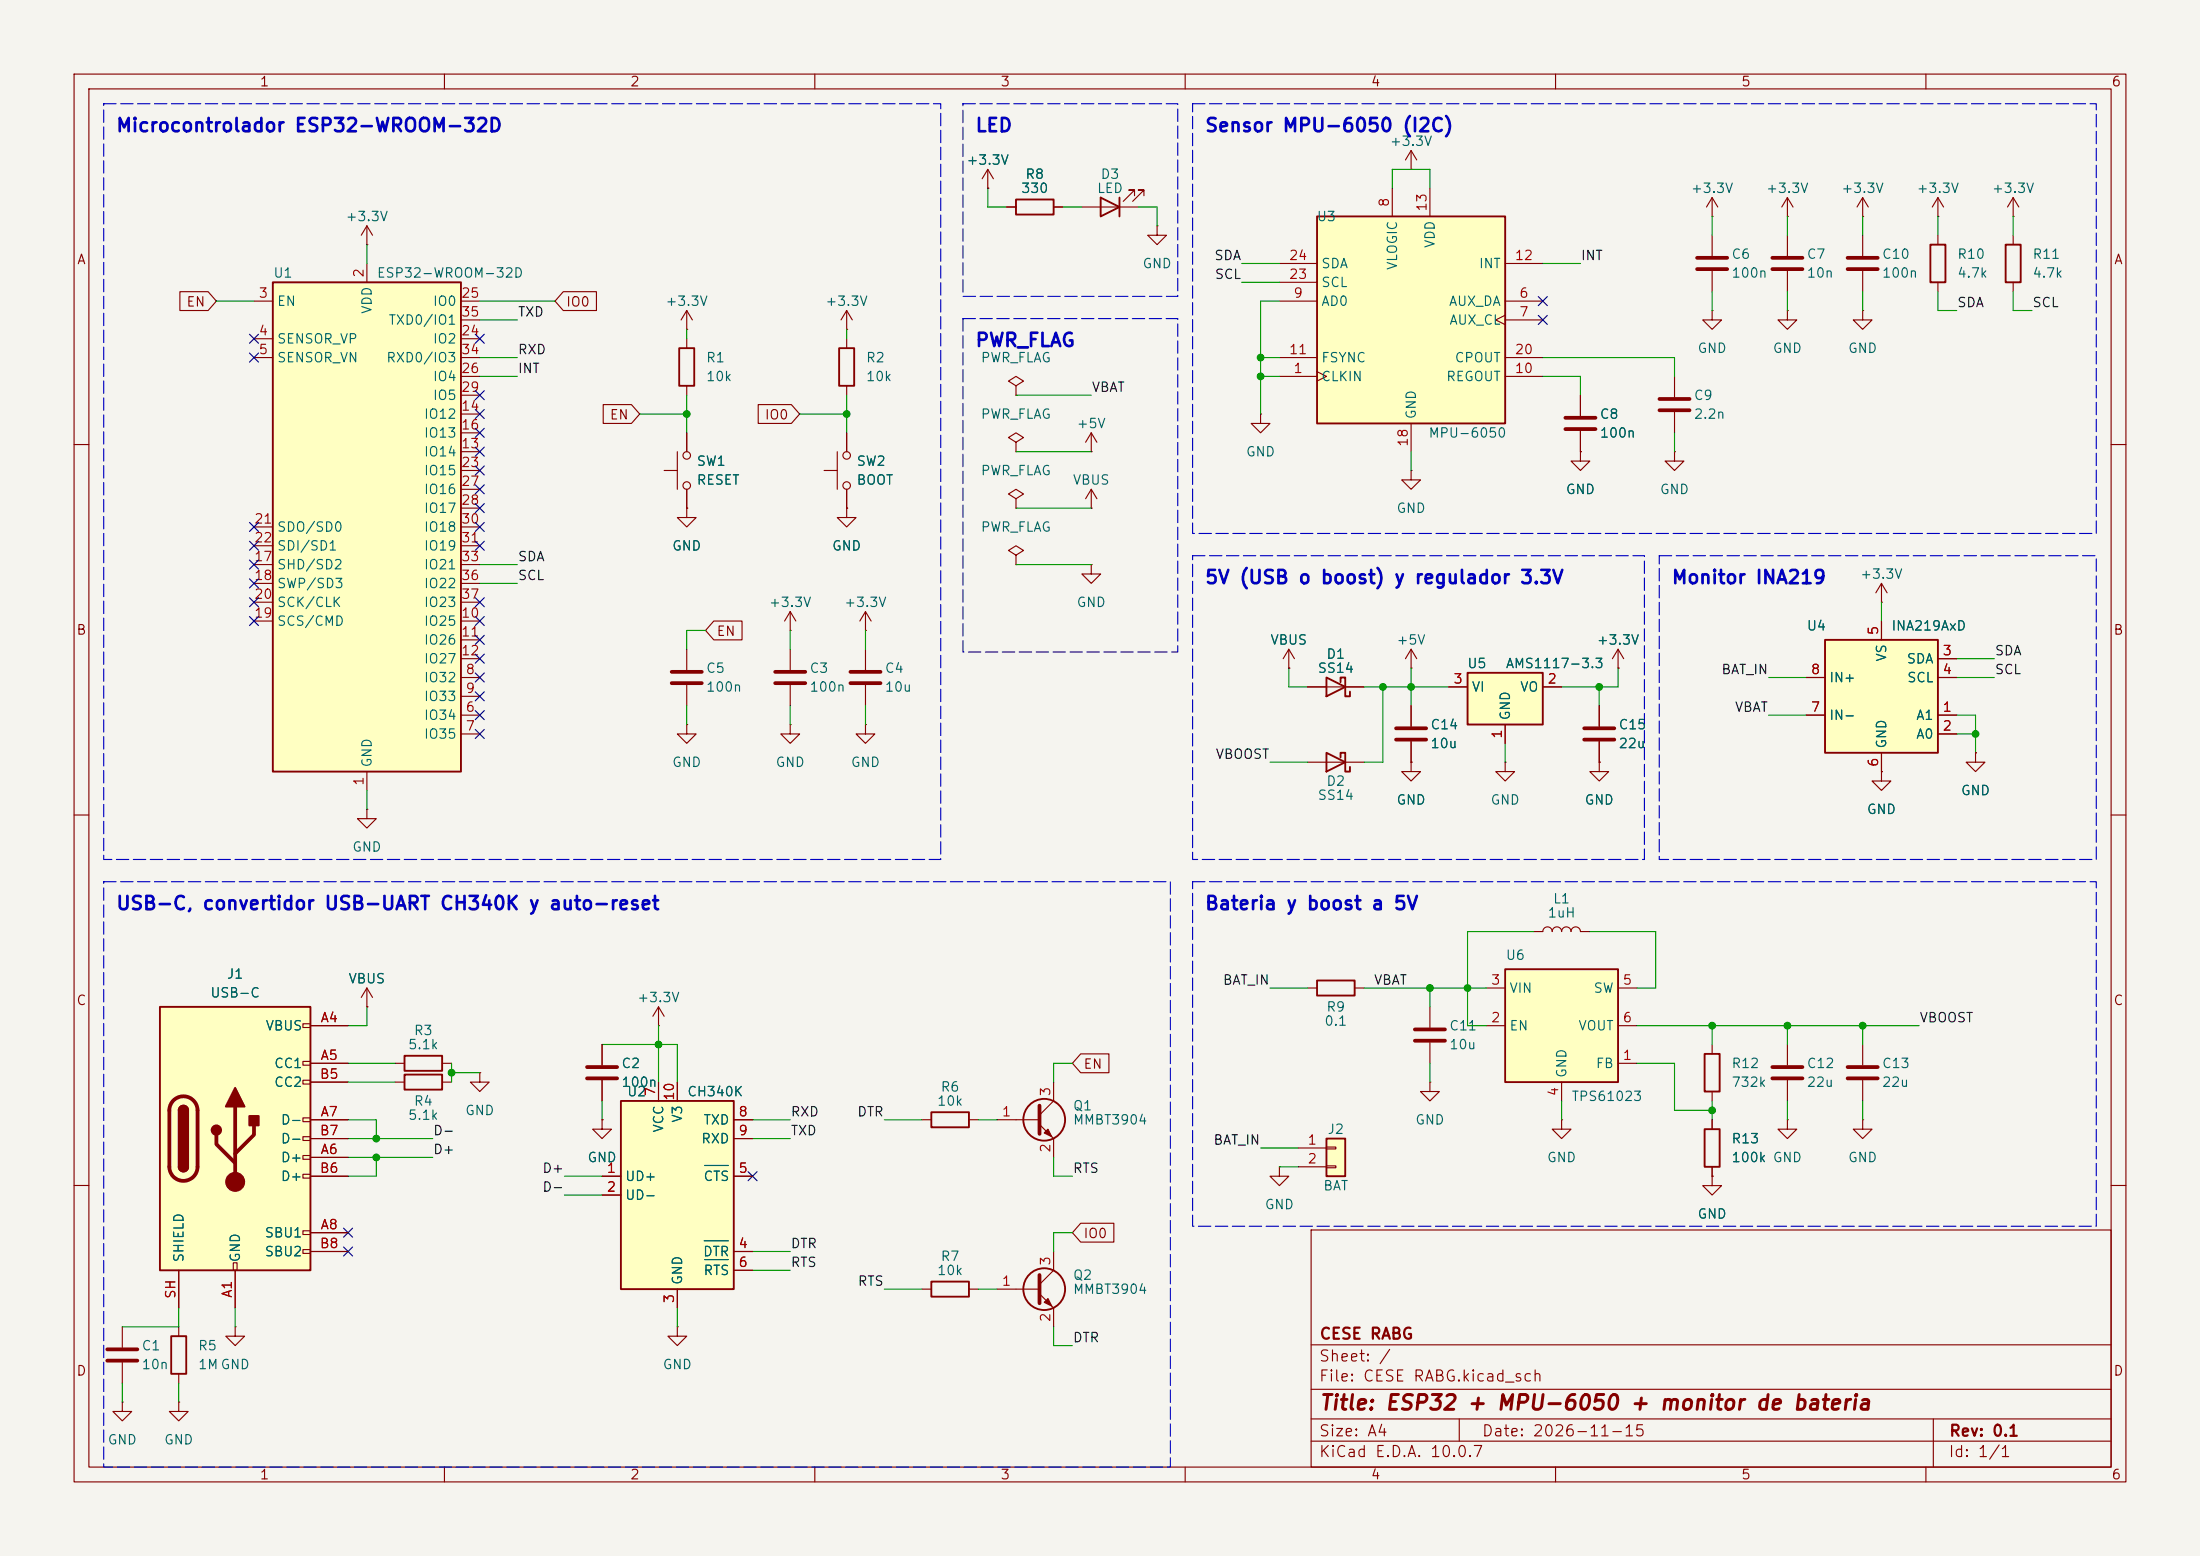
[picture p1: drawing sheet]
<svg xmlns="http://www.w3.org/2000/svg" width="297mm" height="210mm" viewBox="0 0 297 210" stroke-linecap="round" stroke-linejoin="round" font-family="sans-serif">
<path d="M0 0h297v210h-297z" fill="#f5f4ef" stroke="#f5f4ef" stroke-width=".14"/>
<g fill="none" stroke="#840000" stroke-width=".15">
<path d="M10 10h277v190h-277zM12 12h273v186h-273zM60 10v2M110 10v2M160 10v2M210 10v2M260 10v2M10 60h2M285 60h2M215.9 95.3v2.7M10 110h2M215.9 100.1v2.8"/>
<path d="M285 110h2M176.5 133.4h1.3M182.9 133.4h1.2M10 160h2M177 166h108v32h-108zM285 160h2M60 198v2M110 198v2M160 198v2M177 194.5h108M177 191.5h108M177 187.5h108"/>
<path d="M177 181.5h108M197 191.5v3M210 198v2M260 198v2M261 191.5v6.5"/>
</g>
<path d="M213.9 98.3h4M213.9 99.8h4" fill="none" stroke="#840000" stroke-width=".51"/>
<path d="M177.8 132.3h5.1v2.1h-5.1z" fill="none" stroke="#840000" stroke-width=".25"/>
<path d="M203.2 130.8h15.2v15.3h-15.2z" fill="#ffffc2"/>
<path d="M203.2 130.8h15.2v15.3h-15.2zM125.7 150.1h5.1v2h-5.1zM230.1 152.4h2.1v5.1h-2.1zM125.7 173h5.1v2h-5.1z" fill="none" stroke="#840000" stroke-width=".25"/>
<g fill="none" stroke="#840000" stroke-width=".15">
<path d="M190.5 95.3v2.7M190.5 100.1v2.8M203.2 102.9v1.2h1.3l-1.3 1.3-1.3-1.3h1.3M203.2 102.9h.1M200.7 138.4h2.5M200.7 133.4h2.5M218.4 138.4h2.6M218.4 133.4h2.6M81.3 151.1v1.3h1.2l-1.2 1.3-1.3-1.3h1.3M81.3 151.1h.1M124.5 151.1h1.2M130.8 151.1h1.3"/>
<path d="M210.8 146.1v2.5M218.4 143.5h2.6M231.1 158.8v1.2h1.3l-1.3 1.3-1.2-1.3h1.2M231.1 158.8h.1M231.1 151.1v1.3M231.1 157.5v1.3M241.3 151.1v1.3h1.3l-1.3 1.3-1.3-1.3h1.3M241.3 151.1h.1M251.5 151.1v1.3h1.2l-1.2 1.3-1.3-1.3h1.3M251.5 151.1h.1M124.5 174h1.2M130.8 174h1.3"/>
</g>
<path d="M188.5 98.3h4M188.5 99.8h4" fill="none" stroke="#840000" stroke-width=".51"/>
<path d="M83.8 148.6h15.3v25.4h-15.3z" fill="#ffffc2"/>
<g fill="none" stroke="#840000" stroke-width=".25">
<path d="M83.8 148.6h15.3v25.4h-15.3z"/>
<circle cx="141" cy="151.1" r="2.82"/>
<circle cx="141" cy="174" r="2.82"/>
</g>
<g fill="none" stroke="#840000" stroke-width=".15">
<path d="M114.3 68.6v1.3h1.3l-1.3 1.2-1.3-1.2h1.3M114.3 68.6h.1M190.5 102.9v1.2h1.3l-1.3 1.3-1.3-1.3h1.3M190.5 102.9h.1M88.9 138.4h.1M88.9 135.9v2.5M88.9 135.9l-.8 1.3M88.9 135.9l.8 1.3M64.8 144.8v1.3h1.2l-1.2 1.2-1.3-1.2h1.3M64.8 144.8h.1M81.3 158.8h2.5M81.3 141v2.8"/>
<path d="M81.3 145.8v2.8M88.9 146.1v2.5M91.4 146.1v2.5M99.1 158.8h2.5M99.1 151.1h2.5M99.1 153.7h2.5M134.6 151.1h5.7M140.3 151.8l1.9 1.9v2.5M142.2 146.1v2.5l-1.9 1.9M16.5 179.1v2.8M81.3 161.3h2.5M91.4 179.1v1.2h1.3l-1.3 1.3-1.2-1.3h1.2"/>
<path d="M91.4 179.1h.1M91.4 174v2.5M99.1 168.9h2.5M99.1 171.5h2.5M134.6 174h5.7M140.3 174.6l1.9 1.9v2.6M142.2 168.9v2.6l-1.9 1.9M16.5 183.9v2.8"/>
</g>
<path d="M95.1 157.3h3.2M95.1 167.5h3.2M95.1 170h3.2" fill="none" stroke="#006464" stroke-width=".15"/>
<path d="M79.2 144h4.1M79.2 145.5h4.1M140.3 149.2v3.8M140.3 172.1v3.8M14.5 182.1h4M14.5 183.6h4" fill="none" stroke="#840000" stroke-width=".51"/>
<g fill="#840000" stroke="#840000" stroke-width=".15">
<path d="M141 175.8l.5-.5 .5 1z"/>
<path d="M141 152.9l.5-.5 .5 1z"/>
</g>
<path d="M21.6 135.9h20.3v35.6h-20.3z" fill="#ffffc2"/>
<g fill="none" stroke="#840000" stroke-width=".15">
<path d="M190.5 22.9h.1M190.5 20.3l-.8 1.3M190.5 20.3l.8 1.3M190.5 20.3v2.6M241.3 31.8v2.7M241.3 36.6v2.8M271.8 31.8v1.2M271.8 38.1v1.3M137.2 52.1l1-.7-1-.6-1.1 .6 1.1 .7v1.2M137.2 53.3h.1M213.4 53.3v2.8M213.4 58.2v2.8"/>
<path d="M226.1 50.8v2.8M226.1 55.6v2.8M137.2 74.9l1-.6-1-.6-1.1 .6 1.1 .6v1.3M137.2 76.2h.1M190.5 63.5v1.3h1.3l-1.3 1.2-1.3-1.2h1.3M190.5 63.5h.1M213.4 61v1.2h1.2l-1.2 1.3-1.3-1.3h1.3M213.4 61h.1M226.1 61v1.2h1.2l-1.2 1.3-1.3-1.3h1.3M226.1 61h.1M176.5 102.9h7.6M40.9 138.2h1v.5h-1z"/>
<path d="M41.9 138.4h5.1M49.5 135.9h.1M49.5 133.4l-.7 1.2M49.5 133.4l.8 1.2M49.5 133.4v2.5M207 125.7h1.3a.64 .64 0 0 1 .6-.6 .64 .64 0 0 1 .6 .6 .64 .64 0 0 1 .7-.6 .64 .64 0 0 1 .6 .6 .64 .64 0 0 1 .7-.6 .64 .64 0 0 1 .6 .6 .64 .64 0 0 1 .6-.6 .64 .64 0 0 1 .7 .6h1.2M40.9 143.3h1v.5h-1zM40.9 145.8h1v.5h-1zM40.9 150.9h1v.5h-1zM40.9 153.4h1v.5h-1zM40.9 156h1v.5h-1zM40.9 158.5h1v.5h-1z"/>
<path d="M41.9 143.5h5.1M41.9 156.2h5.1M41.9 151.1h5.1M41.9 146.1h5.1M41.9 158.8h5.1M41.9 153.7h5.1M53.3 143.5h1.3M59.7 143.5h1.3M210.8 151.1v1.3h1.3l-1.3 1.3-1.3-1.3h1.3M210.8 151.1h.1M24.1 171.5v5M31.5 170.4h.5v1.1h-.5z"/>
<path d="M31.7 171.5v5M40.9 166.1h1v.5h-1zM40.9 168.7h1v.5h-1zM41.9 166.4h5.1M41.9 168.9h5.1M16.5 189.2v1.3h1.3l-1.3 1.3-1.3-1.3h1.3M16.5 189.2h.1M24.1 189.2v1.3h1.3l-1.3 1.3-1.2-1.3h1.2M24.1 189.2h.1"/>
</g>
<path d="M270.8 33h2v5.1h-2zM179.1 101.6l2.5 1.3-2.5 1.2zM181 102.2v-.6h.6v2.5h.6v-.6M21.6 135.9h20.3v35.6h-20.3zM24.1 149.9a.64 .64 0 0 1 .7-.7 .64 .64 0 0 1 .6 .7M24.1 157.5a.64 .64 0 0 0 .7 .6 .64 .64 0 0 0 .6-.6M54.6 142.5h5.1v2h-5.1z" fill="none" stroke="#840000" stroke-width=".25"/>
<path d="M239.3 34.8h4M239.3 36.3h4M211.3 56.4h4.1M211.3 57.9h4.1M224 53.8h4.1M224 55.4h4.1M23.4 148.5a1.9 1.9 0 0 1 2.1-.4 1.9 1.9 0 0 1 1.2 1.8v7.6a1.91 1.91 0 0 1-1.9 1.9 1.91 1.91 0 0 1-1.9-1.9v-7.6a1.9 1.9 0 0 1 .5-1.4zM29.2 153.2v1.2l2.5 2.6M31.7 149.4v10.1M34.3 151.9v1.3l-2.6 2.5" fill="none" stroke="#840000" stroke-width=".51"/>
<g fill="#840000" stroke="#840000" stroke-width=".25">
<path d="M24.1 149.9h1.3v7.6h-1.3z"/>
<path d="M24.3 149.4a.64 .64 0 0 1 .7-.1 .64 .64 0 0 1 .4 .6h-1.3z"/>
<path d="M24.1 157.5h1.3a.64 .64 0 0 1-.6 .6 .64 .64 0 0 1-.7-.6z"/>
<path d="M31.7 146.8l1.3 2.6h-2.5z"/>
<path d="M33.7 150.6h1.2v1.3h-1.2z"/>
<circle cx="29.2" cy="152.5" r=".63"/>
</g>
<circle cx="31.7" cy="159.5" r="1.27" fill="#840000" stroke="#840000" stroke-width=".15"/>
<path d="M179.1 153.7h2.5v5.1h-2.5z" fill="#ffffc2"/>
<path d="M137.2 26.9h5v2.1h-5zM113.3 47h2v5.1h-2zM179.1 153.7h2.5v5.1h-2.5z" fill="none" stroke="#840000" stroke-width=".25"/>
<g fill="none" stroke="#840000" stroke-width=".15">
<path d="M135.9 27.9h1.3M142.2 27.9h1.3M156.2 30.5v1.3h1.3l-1.3 1.2-1.3-1.2h1.3M156.2 30.5h.1M231.1 29.2h.1M231.1 26.7l-.7 1.2M231.1 26.7l.8 1.2M231.1 26.7v2.5M231.1 31.8v2.7M231.1 36.6v2.8M241.3 29.2h.1M241.3 26.7l-.8 1.2"/>
<path d="M241.3 26.7l.8 1.2M241.3 26.7v2.5M92.7 58.4v2.6M114.3 45.7v1.3M114.3 52.1v1.2M170.2 55.9v1.3h1.2l-1.2 1.2-1.3-1.2h1.3M170.2 55.9h.1M89.7 63.5h1.7M91.4 61v5M92.7 66v2.6M137.2 67.3l1-.6-1-.7-1.1 .7 1.1 .6v1.3M137.2 68.6h.1"/>
<path d="M175.3 154.9h3.8M175.3 157.5h3.8M179.1 154.8h1.2v.3h-1.2zM179.1 157.4h1.2v.2h-1.2z"/>
<circle cx="92.7" cy="65.5" r=".51"/>
<circle cx="92.7" cy="61.5" r=".51"/>
</g>
<path d="M229.1 34.8h4.1M229.1 36.3h4.1" fill="none" stroke="#840000" stroke-width=".51"/>
<path d="M177.8 29.2h25.4v28h-25.4z" fill="#ffffc2"/>
<path d="M177.8 29.2h25.4v28h-25.4zM260.6 33h2v5.1h-2zM230.1 142.2h2.1v5.1h-2.1z" fill="none" stroke="#840000" stroke-width=".25"/>
<g fill="none" stroke="#840000" stroke-width=".15">
<path d="M133.3 25.4h.1M133.3 22.9l-.7 1.2M133.3 22.9l.8 1.2M133.3 22.9v2.5M172.7 35.6h5.1M172.7 38.1h5.1M188 25.4v3.8M193 25.4v3.8M203.2 35.6h5.1M251.5 29.2h.1M251.5 26.7v2.5M251.5 31.8v2.7"/>
<path d="M251.5 36.6v2.8M251.5 26.7l-.8 1.2M251.5 26.7l.7 1.2M261.6 29.2h.1M261.6 26.7l-.7 1.2M261.6 26.7l.8 1.2M261.6 26.7v2.5M261.6 31.8v1.2M261.6 38.1v1.3M271.8 29.2h.1M271.8 26.7l-.8 1.2M271.8 26.7l.7 1.2"/>
<path d="M271.8 26.7v2.5M172.7 50.8h5.1M172.7 40.6h5.1M172.7 48.3h5.1M177.8 50.2l1.3 .6-1.3 .6M190.5 57.2v3.8M203.2 42.5l-1.3 .7 1.3 .6M203.2 50.8h5.1M203.2 40.6h5.1M203.2 43.2h5.1M203.2 48.3h5.1M231.1 41.9v1.3h1.3l-1.3 1.3-1.2-1.3h1.2"/>
<path d="M231.1 41.9h.1M251.5 41.9v1.3h1.2l-1.2 1.3-1.3-1.3h1.3M251.5 41.9h.1M92.7 68.6v1.3h1.3l-1.3 1.2-1.3-1.2h1.3M92.7 68.6h.1M174 90.2h.1M174 87.6l-.8 1.3M174 87.6l.8 1.3M174 87.6v2.6M254 104.1v1.3h1.3l-1.3 1.3-1.3-1.3h1.3M254 104.1h.1M266.7 101.6v1.3h1.3l-1.3 1.2-1.3-1.2h1.3"/>
<path d="M266.7 101.6h.1M231.1 141v1.2M231.1 147.3v1.3M241.3 141v2.8M241.3 145.8v2.8"/>
</g>
<path d="M249.4 34.8h4.1M249.4 36.3h4.1M239.3 144h4M239.3 145.5h4" fill="none" stroke="#840000" stroke-width=".51"/>
<path d="M246.4 86.4h15.2v15.2h-15.2z" fill="#ffffc2"/>
<path d="M179.1 91.4l2.5 1.3-2.5 1.3zM181 92.1v-.7h.6v2.6h.6v-.7M246.4 86.4h15.2v15.2h-15.2z" fill="none" stroke="#840000" stroke-width=".25"/>
<g fill="none" stroke="#840000" stroke-width=".15">
<path d="M241.3 41.9v1.3h1.3l-1.3 1.3-1.3-1.3h1.3M241.3 41.9h.1M147.3 68.6h.1M147.3 66l-.7 1.3M147.3 66l.8 1.3M147.3 66v2.6M254 78.7v2.6M254 78.7l-.8 1.3M254 78.7l.8 1.3M106.7 87.6v2.8M106.7 92.5v2.8M176.5 92.7h7.6"/>
<path d="M190.5 90.2h.1M190.5 87.6l-.8 1.3M190.5 87.6l.8 1.3M190.5 87.6v2.6M243.8 96.5h2.6M243.8 91.4h2.6M254 81.3h.1M254 83.8v2.6M261.6 96.5h2.6M261.6 99.1h2.6M261.6 88.9h2.6M261.6 91.4h2.6"/>
<path d="M254 101.6v2.5M172.7 157.5v1.3h1.3l-1.3 1.2-1.3-1.2h1.3M172.7 157.5h.1M251.5 141v2.8M251.5 145.8v2.8"/>
</g>
<path d="M104.6 90.7h4.1M104.6 92.2h4.1M249.4 144h4.1M249.4 145.5h4.1" fill="none" stroke="#840000" stroke-width=".51"/>
<path d="M198.1 90.8h10.2v7h-10.2z" fill="#ffffc2"/>
<path d="M198.1 90.8h10.2v7h-10.2z" fill="none" stroke="#840000" stroke-width=".25"/>
<g fill="none" stroke="#840000" stroke-width=".15">
<path d="M114.3 58.4v2.6M111.3 63.5h1.7M113 61v5M114.3 66v2.6M195.6 92.7h2.5M203.2 97.8v2.5M208.3 92.7h2.5"/>
<circle cx="114.3" cy="61.5" r=".51"/>
<circle cx="114.3" cy="65.5" r=".51"/>
</g>
<path d="M36.8 38.1h25.4v66h-25.4z" fill="#ffffc2"/>
<path d="M36.8 38.1h25.4v66h-25.4zM148.6 26.7l2.5 1.2-2.5 1.3zM151.1 26.7v2.5M91.7 47h2v5.1h-2zM54.6 145h5.1v2.1h-5.1zM23.1 180.3h2v5.1h-2z" fill="none" stroke="#840000" stroke-width=".25"/>
<g fill="none" stroke="#840000" stroke-width=".15">
<path d="M24.3 39.4h3.8l1.1 1.2-1.1 1.3h-3.8zM49.5 33h.1M49.5 30.5v2.5M49.5 35.6v2.5M49.5 30.5l-.7 1.3M49.5 30.5l.8 1.3M76 39.4h4.5v2.5h-4.5l-1.1-1.3zM133.3 25.4h.1M135.9 27.9h1.3M142.2 27.9h1.3M146 27.9h7.7M153.2 26.4v-.7h-.8h.8l-1.6 1.5"/>
<path d="M154.4 26.4v-.7h-.7h.7l-1.5 1.5M34.3 40.6h2.5M34.3 45.7h2.5M34.3 48.3h2.5M62.2 40.6h2.6M62.2 45.7h2.6M62.2 48.3h2.6M62.2 55.9h2.6M62.2 58.4h2.6M62.2 50.8h2.6M62.2 53.3h2.6M62.2 43.2h2.6"/>
<path d="M81.4 54.6h3.8l1.2 1.3-1.2 1.3h-3.8zM92.7 44.5h.1M92.7 41.9v2.6M92.7 45.7v1.3M92.7 52.1v1.2M92.7 58.4v2.6M92.7 41.9l-.8 1.3M92.7 41.9l.8 1.3M102.4 54.6h4.4l1.1 1.3-1.1 1.3h-4.4zM114.3 44.5h.1M114.3 41.9l-.8 1.3M114.3 41.9l.8 1.3"/>
<path d="M114.3 41.9v2.6M114.3 58.4v2.6M137.2 59.7l1-.6-1-.7-1.1 .7 1.1 .6v1.3M147.3 58.4l-.7 1.3M147.3 58.4l.8 1.3M147.3 58.4v2.6M213.4 53.3v2.8M213.4 58.2v2.8M34.3 76.2h2.5M34.3 78.7h2.5M34.3 71.1h2.5M34.3 73.7h2.5"/>
<path d="M62.2 61h2.6M62.2 76.2h2.6M62.2 78.7h2.6M62.2 71.1h2.6M62.2 73.7h2.6M62.2 63.5h2.6M62.2 66h2.6M62.2 68.6h2.6M92.7 68.6h.1M92.7 66v2.6M114.3 68.6h.1M114.3 66v2.6"/>
<path d="M137.2 61h.1M147.3 76.2v1.3h1.3l-1.3 1.2-1.3-1.2h1.3M147.3 76.2h.1M147.3 61h.1M213.4 61h.1M34.3 83.8h2.5M34.3 81.3h2.5M62.2 96.5h2.6M62.2 99.1h2.6M62.2 91.4h2.6M62.2 94h2.6M62.2 83.8h2.6"/>
<path d="M62.2 86.4h2.6M62.2 88.9h2.6M62.2 81.3h2.6M92.7 97.8v1.3h1.3l-1.3 1.2-1.3-1.2h1.3M92.7 97.8h.1M92.7 87.6v2.8M92.7 92.5v2.8M96.4 83.8h3.8v2.6h-3.8l-1.2-1.3zM106.7 97.8v1.3h1.2l-1.2 1.2-1.3-1.2h1.3M106.7 97.8h.1M106.7 85.1h.1M106.7 82.6l-.8 1.2"/>
<path d="M106.7 82.6l.7 1.2M106.7 82.6v2.5M116.8 85.1h.1M116.8 97.8v1.3h1.3l-1.3 1.2-1.2-1.2h1.2M116.8 97.8h.1M116.8 82.6v2.5M116.8 87.6v2.8M116.8 92.5v2.8M116.8 82.6l-.7 1.2M116.8 82.6l.8 1.2M174 90.2h.1M176.5 92.7h2.6"/>
<path d="M181.6 92.7h2.5M190.5 95.3v2.7M195.6 92.7h2.5M203.2 97.8v2.5M208.3 92.7h2.5M215.9 95.3v2.7M218.4 90.2h.1M218.4 87.6l-.7 1.3M218.4 87.6l.8 1.3M218.4 87.6v2.6M243.8 96.5h2.6M243.8 91.4h2.6"/>
<path d="M254 83.8v2.6M261.6 96.5h2.6M261.6 99.1h2.6M261.6 91.4h2.6M261.6 88.9h2.6M49.5 109.2v1.3h1.3l-1.3 1.3-1.2-1.3h1.2M49.5 109.2h.1M49.5 104.1v2.6M190.5 102.9h.1M190.5 100.1v2.8M215.9 102.9v1.2h1.3l-1.3 1.3-1.3-1.3h1.3M215.9 102.9h.1"/>
<path d="M215.9 100.1v2.8M254 104.1h.1M254 101.6v2.5M266.7 101.6h.1M41.9 138.4h5.1M49.5 135.9h.1M193 135.9v2.8M41.9 146.1h5.1M41.9 158.8h5.1M41.9 151.1h5.1M41.9 153.7h5.1M41.9 143.5h5.1"/>
<path d="M41.9 156.2h5.1M53.3 146.1h1.3M59.7 146.1h1.3M81.3 151.1h.1M81.3 158.8h2.5M81.3 141v2.8M81.3 145.8v2.8M88.9 146.1v2.5M91.4 146.1v2.5M99.1 158.8h2.5M99.1 151.1h2.5M99.1 153.7h2.5"/>
<path d="M145.9 142.2h3.8v2.6h-3.8l-1.1-1.3zM193 146.1v1.2h1.3l-1.3 1.3-1.2-1.3h1.2M193 146.1h.1M193 140.7v2.8M231.1 158.8h.1M231.1 151.1v1.3M231.1 157.5v1.3M24.1 171.5v5M24.1 179.1v1.2M31.7 179.1v1.2h1.3l-1.3 1.3-1.2-1.3h1.2M31.7 179.1h.1M31.7 171.5v5"/>
<path d="M41.9 168.9h5.1M41.9 166.4h5.1M81.3 161.3h2.5M91.4 174v2.5M99.1 168.9h2.5M99.1 171.5h2.5M145.9 165.1h4.5v2.5h-4.5l-1.1-1.2zM24.1 185.4v1.3"/>
</g>
<path d="M90.7 90.7h4M90.7 92.2h4M114.8 90.7h4.1M114.8 92.2h4.1M191 138.9h4.1M191 140.5h4.1" fill="none" stroke="#840000" stroke-width=".51"/>
<g fill="none" stroke="#009600" stroke-width=".15">
<path d="M49.5 33v2.6M133.3 25.4v2.5h2.6M143.5 27.9h2.5M153.7 27.9h2.5v2.6M167.6 35.6h5.1M167.6 38.1h5.1M188 25.4v-2.5h5v2.5M208.3 35.6h5.1M231.1 29.2v2.6M231.1 39.4v2.5M241.3 29.2v2.6M241.3 39.4v2.5"/>
<path d="M251.5 29.2v2.6M251.5 39.4v2.5M261.6 39.4v2.5h2.6M261.6 29.2v2.6M271.8 39.4v2.5h2.5M271.8 29.2v2.6M29.2 40.6h5.1M64.8 43.2h5M64.8 48.3h5M64.8 50.8h5M64.8 40.6h10.1M86.4 55.9h6.3"/>
<path d="M92.7 44.5v1.2M92.7 53.3v5.1M107.9 55.9h6.4M114.3 44.5v1.2M114.3 53.3v5.1M137.2 53.3h10.1M170.2 48.3h2.5M170.2 50.8h2.5M172.7 40.6h-2.5v15.3M208.3 48.3h17.8v2.5M208.3 50.8h5.1v2.5M226.1 58.4v2.6"/>
<path d="M64.8 76.2h5M64.8 78.7h5M137.2 76.2h10.1M137.2 68.6h10.1M137.2 61h10.1M190.5 61v2.5M92.7 95.3v2.5M95.2 85.1h-2.5v2.5M106.7 85.1v2.5M106.7 95.3v2.5M116.8 85.1v2.5M116.8 95.3v2.5"/>
<path d="M174 90.2v2.5h2.5M184.1 92.7h11.5M186.7 92.7v10.2h-2.6M190.5 90.2v5.1M215.9 92.7v2.6M218.4 90.2v2.5h-7.6M238.8 96.5h5M238.8 91.4h5M254 81.3v2.5M264.2 96.5h2.5v5.1M264.2 99.1h2.5M264.2 91.4h5"/>
<path d="M264.2 88.9h5M49.5 106.7v2.5M171.4 102.9h5.1M203.2 100.3v2.6M49.5 135.9v2.5h-2.5M88.9 138.4v7.7M171.4 133.4h5.1M184.1 133.4h16.6M193 133.4v2.5M207 125.7h-8.9v12.7h2.6M214.6 125.7h8.9v7.7h-2.5M221 138.4h38.1"/>
<path d="M231.1 138.4v2.6M241.3 138.4v2.6M251.5 138.4v2.6M47 153.7h11.4M47 151.1h3.8v2.6M47 143.5h6.3M47 156.2h11.4M47 146.1h6.3M50.8 156.2v2.6h-3.8M61 143.5v2.6M61 144.8h3.8M76.2 158.8h5.1"/>
<path d="M81.3 141h10.1v5.1M81.3 148.6v2.5M101.6 153.7h5.1M101.6 151.1h5.1M119.4 151.1h5.1M132.1 151.1h2.5M142.2 156.2v2.6h2.6M144.8 143.5h-2.6v2.6M170.2 154.9h5.1M172.7 157.5h2.6M193 143.5v2.6M210.8 148.6v2.5"/>
<path d="M221 143.5h5.1v6.4h5M231.1 148.6v2.5M241.3 148.6v2.5M251.5 148.6v2.5M24.1 176.5v2.6h-7.6M31.7 176.5v2.6M76.2 161.3h5.1M91.4 176.5v2.6M101.6 168.9h5.1M101.6 171.5h5.1M119.4 174h5.1M132.1 174h2.5"/>
<path d="M142.2 179.1v2.5h2.6M144.8 166.4h-2.6v2.5M16.5 186.7v2.5M24.1 186.7v2.5"/>
</g>
<g fill="none" stroke="#000084" stroke-width=".15">
<path d="M33.7 47.7l1.2 1.2M33.7 45.1l1.2 1.2M34.9 47.7l-1.2 1.2M34.9 45.1l-1.2 1.2M64.2 57.8l1.2 1.2M64.2 52.7l1.2 1.2M64.2 45.1l1.2 1.2M64.2 55.3l1.2 1.2M65.4 45.1l-1.2 1.2M65.4 57.8l-1.2 1.2M65.4 52.7l-1.2 1.2M65.4 55.3l-1.2 1.2"/>
<path d="M207.7 40l1.2 1.2M207.7 42.6l1.2 1.2M208.9 40l-1.2 1.2M208.9 42.6l-1.2 1.2M33.7 78.1l1.2 1.2M33.7 73.1l1.2 1.2M33.7 75.6l1.2 1.2M33.7 70.5l1.2 1.2M34.9 78.1l-1.2 1.2M34.9 73.1l-1.2 1.2M34.9 75.6l-1.2 1.2M34.9 70.5l-1.2 1.2"/>
<path d="M64.2 70.5l1.2 1.2M64.2 65.4l1.2 1.2M64.2 73.1l1.2 1.2M64.2 68l1.2 1.2M64.2 62.9l1.2 1.2M64.2 60.4l1.2 1.2M65.4 70.5l-1.2 1.2M65.4 65.4l-1.2 1.2M65.4 73.1l-1.2 1.2M65.4 68l-1.2 1.2M65.4 62.9l-1.2 1.2M65.4 60.4l-1.2 1.2"/>
<path d="M33.7 83.2l1.2 1.2M33.7 80.7l1.2 1.2M34.9 83.2l-1.2 1.2M34.9 80.7l-1.2 1.2M64.2 98.5l1.2 1.2M64.2 83.2l1.2 1.2M64.2 90.8l1.2 1.2M64.2 88.3l1.2 1.2M64.2 95.9l1.2 1.2M64.2 93.4l1.2 1.2M64.2 80.7l1.2 1.2M64.2 85.8l1.2 1.2"/>
<path d="M65.4 98.5l-1.2 1.2M65.4 83.2l-1.2 1.2M65.4 90.8l-1.2 1.2M65.4 88.3l-1.2 1.2M65.4 95.9l-1.2 1.2M65.4 93.4l-1.2 1.2M65.4 80.7l-1.2 1.2M65.4 85.8l-1.2 1.2M101 158.1l1.2 1.3M102.2 158.1l-1.2 1.3M46.4 168.3l1.2 1.2M46.4 165.8l1.2 1.2"/>
<path d="M47.6 168.3l-1.2 1.2M47.6 165.8l-1.2 1.2"/>
</g>
<path d="M14 14h113v102h-113zM130 14h29v26h-29zM161 14h122v58h-122zM130 43h29v45h-29zM161 75h61v41h-61zM224 75h59v41h-59zM14 119h144v79h-144zM161 119h122v46.5h-122z" fill="none" stroke="#0000c2" stroke-width=".15" stroke-dasharray="1.7 .6"/>
<path d="M95.1 157.3h3.2M95.1 167.5h3.2M95.1 170h3.2" fill="none" stroke="#006464" stroke-width=".15"/>
<g fill="#009600" stroke="#009600" stroke-width=".14">
<circle cx="61" cy="144.8" r=".46"/>
<circle cx="50.8" cy="153.7" r=".46"/>
<circle cx="50.8" cy="156.2" r=".46"/>
<circle cx="215.9" cy="92.7" r=".46"/>
<circle cx="170.2" cy="50.8" r=".46"/>
<circle cx="170.2" cy="48.3" r=".46"/>
<circle cx="190.5" cy="92.7" r=".46"/>
<circle cx="251.5" cy="138.4" r=".46"/>
<circle cx="231.1" cy="138.4" r=".46"/>
<circle cx="241.3" cy="138.4" r=".46"/>
<circle cx="266.7" cy="99.1" r=".46"/>
<circle cx="231.1" cy="149.9" r=".46"/>
<circle cx="198.1" cy="133.4" r=".46"/>
<circle cx="193" cy="133.4" r=".46"/>
<circle cx="92.7" cy="55.9" r=".46"/>
<circle cx="88.9" cy="141" r=".46"/>
<circle cx="114.3" cy="55.9" r=".46"/>
<circle cx="186.7" cy="92.7" r=".46"/>
</g>
<text font-size="2" fill="#840000" x="178" y="190.8">Title: ESP32 + MPU-6050 + monitor de bateria</text>
<g font-size="1.8" fill="#0000c2">
<text x="15.6" y="18.3">Microcontrolador ESP32-WROOM-32D</text>
<text x="131.6" y="18.3">LED</text>
<text x="162.6" y="18.3">Sensor MPU-6050 (I2C)</text>
<text x="131.6" y="47.3">PWR_FLAG</text>
<text x="162.6" y="79.3">5V (USB o boost) y regulador 3.3V</text>
<text x="225.6" y="79.3">Monitor INA219</text>
<text x="15.6" y="123.3">USB-C, convertidor USB-UART CH340K y auto-reset</text>
<text x="162.6" y="123.3">Bateria y boost a 5V</text>
</g>
<g font-size="1.5" fill="#840000">
<text x="178" y="184.1">Sheet: /</text>
<text x="178" y="181.1">CESE RABG</text>
<text x="178" y="186.8">File: CESE RABG.kicad_sch</text>
<text x="178" y="197">KiCad E.D.A. 10.0.7</text>
<text x="178" y="194.2">Size: A4</text>
<text x="200" y="194.2">Date: 2026-11-15</text>
<text x="263" y="197">Id: 1/1</text>
<text x="263" y="194.2">Rev: 0.1</text>
</g>
<g font-size="1.3" fill="#840000">
<text x="35" y="12">1</text>
<text x="85" y="12">2</text>
<text x="135" y="12">3</text>
<text x="185" y="12">4</text>
<text x="235" y="12">5</text>
<text x="285" y="12">6</text>
<text x="10.3" y="36">A</text>
<text x="285.3" y="36">A</text>
<text x="25.1" y="41.7">EN</text>
<text x="76.3" y="41.7">IO0</text>
<text x="82.2" y="56.9">EN</text>
<text x="103.1" y="56.9">IO0</text>
<text x="10.2" y="86">B</text>
<text x="96.7" y="86.1">EN</text>
<text x="285.2" y="86">B</text>
<text x="10.2" y="136">C</text>
<text x="285.2" y="136">C</text>
<text x="146.2" y="144.6">EN</text>
<text x="146.2" y="167.4">IO0</text>
<text x="10.2" y="186">D</text>
<text x="285.2" y="186">D</text>
<text x="35" y="200">1</text>
<text x="85" y="200">2</text>
<text x="135" y="200">3</text>
<text x="185" y="200">4</text>
<text x="235" y="200">5</text>
<text x="285" y="200">6</text>
</g>
<g font-size="1.3" fill="#006464">
<text x="130.4" y="22.6">+3.3V</text>
<text x="187.5" y="20">+3.3V</text>
<text x="137.8" y="26.4">330</text>
<text x="138.3" y="24.5">R8</text>
<text x="148" y="26.4">LED</text>
<text x="148.5" y="24.5">D3</text>
<text x="228.2" y="26.4">+3.3V</text>
<text x="238.3" y="26.4">+3.3V</text>
<text x="248.5" y="26.4">+3.3V</text>
<text x="258.7" y="26.4">+3.3V</text>
<text x="268.8" y="26.4">+3.3V</text>
<text x="46.6" y="30.2">+3.3V</text>
<text x="177.7" y="30.2">U3</text>
<text x="194" y="33.6" transform="rotate(-90 194 33.6)">VDD</text>
<text x="233.7" y="35.3">C6</text>
<text x="243.8" y="35.3">C7</text>
<text x="254" y="35.3">C10</text>
<text x="264.1" y="35.3">R10</text>
<text x="274.3" y="35.3">R11</text>
<text x="36.8" y="37.8">U1</text>
<text x="37.3" y="41.6">EN</text>
<text x="50.8" y="37.8">ESP32-WROOM-32D</text>
<text x="58.4" y="41.6">IO0</text>
<text x="89.7" y="41.6">+3.3V</text>
<text x="111.3" y="41.6">+3.3V</text>
<text x="154.1" y="36.5">GND</text>
<text x="178.3" y="41.6">AD0</text>
<text x="178.3" y="39.1">SCL</text>
<text x="178.3" y="36.5">SDA</text>
<text x="188.9" y="36.5" transform="rotate(-90 188.9 36.5)">VLOGIC</text>
<text x="195.5" y="41.6">AUX_DA</text>
<text x="199.6" y="36.5">INT</text>
<text x="233.7" y="37.8">100n</text>
<text x="243.8" y="37.8">10n</text>
<text x="254" y="37.8">100n</text>
<text x="264.1" y="37.8">4.7k</text>
<text x="274.3" y="37.8">4.7k</text>
<text x="37.3" y="46.7">SENSOR_VP</text>
<text x="50.5" y="42.5" transform="rotate(-90 50.5 42.5)">VDD</text>
<text x="52.4" y="44.1">TXD0/IO1</text>
<text x="58.4" y="46.7">IO2</text>
<text x="195.6" y="44.1">AUX_CL</text>
<text x="229.1" y="48">GND</text>
<text x="239.2" y="48">GND</text>
<text x="249.4" y="48">GND</text>
<text x="37.3" y="49.2">SENSOR_VN</text>
<text x="52.1" y="49.2">RXD0/IO3</text>
<text x="58.4" y="51.8">IO4</text>
<text x="95.2" y="49.2">R1</text>
<text x="95.2" y="51.8">10k</text>
<text x="116.8" y="49.2">R2</text>
<text x="116.8" y="51.8">10k</text>
<text x="132.3" y="49.2">PWR_FLAG</text>
<text x="178.3" y="51.8">CLKIN</text>
<text x="178.3" y="49.2">FSYNC</text>
<text x="195.1" y="51.8">REGOUT</text>
<text x="196.3" y="49.2">CPOUT</text>
<text x="57.1" y="56.8">IO12</text>
<text x="57.1" y="59.4">IO13</text>
<text x="58.4" y="54.3">IO5</text>
<text x="132.3" y="56.8">PWR_FLAG</text>
<text x="145.3" y="58.1">+5V</text>
<text x="191.5" y="56.7" transform="rotate(-90 191.5 56.7)">GND</text>
<text x="192.8" y="59.4">MPU-6050</text>
<text x="215.9" y="56.8">C8</text>
<text x="215.9" y="59.4">100n</text>
<text x="228.6" y="54.3">C9</text>
<text x="228.6" y="56.8">2.2n</text>
<text x="57.1" y="61.9">IO14</text>
<text x="57.1" y="64.5">IO15</text>
<text x="94" y="63.2">SW1</text>
<text x="94" y="65.7">RESET</text>
<text x="115.6" y="63.2">SW2</text>
<text x="115.6" y="65.7">BOOT</text>
<text x="132.3" y="64.5">PWR_FLAG</text>
<text x="144.7" y="65.7">VBUS</text>
<text x="168.1" y="61.9">GND</text>
<text x="57.1" y="67">IO16</text>
<text x="57.1" y="69.5">IO17</text>
<text x="188.4" y="69.5">GND</text>
<text x="211.3" y="67">GND</text>
<text x="224" y="67">GND</text>
<text x="37.3" y="77.2">SHD/SD2</text>
<text x="37.3" y="72.1">SDO/SD0</text>
<text x="37.3" y="74.6">SDI/SD1</text>
<text x="57.1" y="72.1">IO18</text>
<text x="57.1" y="74.6">IO19</text>
<text x="57.1" y="77.2">IO21</text>
<text x="90.6" y="74.6">GND</text>
<text x="112.2" y="74.6">GND</text>
<text x="132.3" y="72.1">PWR_FLAG</text>
<text x="37.3" y="79.7">SWP/SD3</text>
<text x="37.3" y="82.2">SCK/CLK</text>
<text x="57.1" y="79.7">IO22</text>
<text x="57.1" y="82.2">IO23</text>
<text x="103.7" y="82.2">+3.3V</text>
<text x="113.9" y="82.2">+3.3V</text>
<text x="145.3" y="82.2">GND</text>
<text x="251" y="78.4">+3.3V</text>
<text x="37.3" y="84.8">SCS/CMD</text>
<text x="57.1" y="84.8">IO25</text>
<text x="57.1" y="87.3">IO26</text>
<text x="57.1" y="89.9">IO27</text>
<text x="171.4" y="87.3">VBUS</text>
<text x="179" y="89.2">D1</text>
<text x="188.4" y="87.3">+5V</text>
<text x="215.5" y="87.3">+3.3V</text>
<text x="243.8" y="85.4">U4</text>
<text x="255" y="89.4" transform="rotate(-90 255 89.4)">VS</text>
<text x="255.3" y="85.4">INA219AxD</text>
<text x="257.3" y="89.9">SDA</text>
<text x="57.1" y="92.4">IO32</text>
<text x="57.1" y="94.9">IO33</text>
<text x="95.2" y="91.1">C5</text>
<text x="95.2" y="93.7">100n</text>
<text x="109.2" y="91.1">C3</text>
<text x="109.2" y="93.7">100n</text>
<text x="119.4" y="91.1">C4</text>
<text x="119.4" y="93.7">10u</text>
<text x="177.8" y="91.1">SS14</text>
<text x="198" y="90.5">U5</text>
<text x="198.6" y="93.7">VI</text>
<text x="203.2" y="90.5">AMS1117-3.3</text>
<text x="205.1" y="93.7">VO</text>
<text x="246.9" y="92.4">IN+</text>
<text x="257.4" y="92.4">SCL</text>
<text x="57.1" y="97.5">IO34</text>
<text x="57.1" y="100">IO35</text>
<text x="193" y="98.8">C14</text>
<text x="193" y="101.3">10u</text>
<text x="204.2" y="97.3" transform="rotate(-90 204.2 97.3)">GND</text>
<text x="218.4" y="98.8">C15</text>
<text x="218.4" y="101.3">22u</text>
<text x="246.9" y="97.5">IN-</text>
<text x="255" y="101.1" transform="rotate(-90 255 101.1)">GND</text>
<text x="258.6" y="97.5">A1</text>
<text x="258.6" y="100">A0</text>
<text x="50.5" y="103.7" transform="rotate(-90 50.5 103.7)">GND</text>
<text x="90.6" y="103.8">GND</text>
<text x="104.6" y="103.8">GND</text>
<text x="114.8" y="103.8">GND</text>
<text x="179" y="106.4">D2</text>
<text x="264.6" y="107.6">GND</text>
<text x="177.8" y="108.3">SS14</text>
<text x="188.4" y="108.9">GND</text>
<text x="201.1" y="108.9">GND</text>
<text x="213.8" y="108.9">GND</text>
<text x="251.9" y="110.2">GND</text>
<text x="47.5" y="115.3">GND</text>
<text x="208.8" y="124.2">1uH</text>
<text x="209.6" y="122.2">L1</text>
<text x="203.2" y="129.9">U6</text>
<text x="28.3" y="134.9">USB-C</text>
<text x="30.5" y="132.4">J1</text>
<text x="47" y="133">VBUS</text>
<text x="85.9" y="135.6">+3.3V</text>
<text x="179" y="136.9">R9</text>
<text x="203.7" y="134.3">VIN</text>
<text x="215" y="134.3">SW</text>
<text x="35.8" y="139.4">VBUS</text>
<text x="55" y="141.9">5.1k</text>
<text x="55.8" y="140">R3</text>
<text x="178.7" y="138.8">0.1</text>
<text x="195.6" y="139.4">C11</text>
<text x="195.6" y="141.9">10u</text>
<text x="203.7" y="139.4">EN</text>
<text x="213" y="139.4">VOUT</text>
<text x="36.9" y="144.5">CC1</text>
<text x="36.9" y="147">CC2</text>
<text x="55.8" y="149.6">R4</text>
<text x="83.8" y="144.5">C2</text>
<text x="83.8" y="147">100n</text>
<text x="84.6" y="148.3">U2</text>
<text x="92.7" y="148.3">CH340K</text>
<text x="126.4" y="149.6">10k</text>
<text x="126.9" y="147.6">R6</text>
<text x="211.8" y="145.6" transform="rotate(-90 211.8 145.6)">GND</text>
<text x="212.1" y="148.9">TPS61023</text>
<text x="215.3" y="144.5">FB</text>
<text x="233.7" y="144.5">R12</text>
<text x="233.7" y="147">732k</text>
<text x="243.8" y="144.5">C12</text>
<text x="243.8" y="147">22u</text>
<text x="254" y="144.5">C13</text>
<text x="254" y="147">22u</text>
<text x="37.8" y="152.1">D-</text>
<text x="37.8" y="154.6">D-</text>
<text x="55" y="151.5">5.1k</text>
<text x="62.7" y="150.8">GND</text>
<text x="89.9" y="153" transform="rotate(-90 89.9 153)">VCC</text>
<text x="92.4" y="151.6" transform="rotate(-90 92.4 151.6)">V3</text>
<text x="94.6" y="154.6">RXD</text>
<text x="94.9" y="152.1">TXD</text>
<text x="144.8" y="150.2">Q1</text>
<text x="144.8" y="152.1">MMBT3904</text>
<text x="179.1" y="153.4">J2</text>
<text x="191" y="152.1">GND</text>
<text x="233.7" y="154.6">R13</text>
<text x="37.8" y="157.2">D+</text>
<text x="37.8" y="159.7">D+</text>
<text x="79.2" y="157.2">GND</text>
<text x="84.3" y="159.7">UD+</text>
<text x="94.9" y="159.7">CTS</text>
<text x="178.5" y="161">BAT</text>
<text x="208.8" y="157.2">GND</text>
<text x="233.7" y="157.2">100k GND</text>
<text x="233.7" y="157.2">100k</text>
<text x="249.4" y="157.2">GND</text>
<text x="35.6" y="167.3">SBU1</text>
<text x="84.3" y="162.3">UD-</text>
<text x="170.7" y="163.5">GND</text>
<text x="229.1" y="164.8">GND</text>
<text x="25.1" y="170.5" transform="rotate(-90 25.1 170.5)">SHIELD</text>
<text x="32.7" y="170.5" transform="rotate(-90 32.7 170.5)">GND</text>
<text x="35.6" y="169.9">SBU2</text>
<text x="92.4" y="173.5" transform="rotate(-90 92.4 173.5)">GND</text>
<text x="94.8" y="169.9">DTR</text>
<text x="94.9" y="172.4">RTS</text>
<text x="126.4" y="172.4">10k</text>
<text x="126.9" y="170.5">R7</text>
<text x="144.8" y="173">Q2</text>
<text x="144.8" y="175">MMBT3904</text>
<text x="19" y="182.6">C1</text>
<text x="19" y="185.1">10n</text>
<text x="26.7" y="182.6">R5</text>
<text x="26.7" y="185.1">1MGND</text>
<text x="89.4" y="185.1">GND</text>
<text x="14.4" y="195.3">GND</text>
<text x="22.1" y="195.3">GND</text>
</g>
<g font-size="1.3" fill="#a90000">
<text x="187.8" y="28" transform="rotate(-90 187.8 28)">8</text>
<text x="192.9" y="28.6" transform="rotate(-90 192.9 28.6)">13</text>
<text x="173.9" y="35.4">24</text>
<text x="204.4" y="35.4">12</text>
<text x="34.8" y="40.5">3</text>
<text x="49.4" y="37.6" transform="rotate(-90 49.4 37.6)">2</text>
<text x="62.2" y="40.5">25</text>
<text x="173.9" y="38">23</text>
<text x="174.5" y="40.5">9</text>
<text x="205" y="40.5">6</text>
<text x="34.8" y="45.6">4</text>
<text x="62.2" y="45.6">24</text>
<text x="62.2" y="43">35</text>
<text x="205" y="43">7</text>
<text x="34.8" y="48.1">5</text>
<text x="62.2" y="50.7">26</text>
<text x="62.2" y="53.2">29</text>
<text x="62.2" y="48.1">34</text>
<text x="173.9" y="48.1">11</text>
<text x="174.5" y="50.7">1</text>
<text x="204.4" y="50.7">10</text>
<text x="204.4" y="48.1">20</text>
<text x="62.2" y="55.7">14</text>
<text x="62.2" y="58.3">16</text>
<text x="62.2" y="60.8">13</text>
<text x="62.2" y="63.4">23</text>
<text x="62.2" y="65.9">27</text>
<text x="190.4" y="60.4" transform="rotate(-90 190.4 60.4)">18</text>
<text x="34.2" y="71">21</text>
<text x="62.2" y="68.4">28</text>
<text x="62.2" y="71">30</text>
<text x="34.2" y="76.1">17</text>
<text x="34.2" y="73.5">22</text>
<text x="62.2" y="73.5">31</text>
<text x="62.2" y="76.1">33</text>
<text x="34.2" y="78.6">18</text>
<text x="34.2" y="83.7">19</text>
<text x="34.2" y="81.1">20</text>
<text x="62.2" y="83.7">10</text>
<text x="62.2" y="78.6">36</text>
<text x="62.2" y="81.1">37</text>
<text x="62.2" y="86.2">11</text>
<text x="62.2" y="88.8">12</text>
<text x="253.9" y="85.8" transform="rotate(-90 253.9 85.8)">5</text>
<text x="262.2" y="88.8">3</text>
<text x="62.8" y="91.3">8</text>
<text x="62.8" y="93.8">9</text>
<text x="196.1" y="92.6">3</text>
<text x="208.8" y="92.6">2</text>
<text x="244.4" y="91.3">8</text>
<text x="262.2" y="91.3">4</text>
<text x="62.8" y="96.4">6</text>
<text x="62.8" y="98.9">7</text>
<text x="203.1" y="99.8" transform="rotate(-90 203.1 99.8)">1</text>
<text x="244.4" y="96.4">7</text>
<text x="262.2" y="96.4">1</text>
<text x="262.2" y="98.9">2</text>
<text x="49.4" y="106.1" transform="rotate(-90 49.4 106.1)">1</text>
<text x="253.9" y="103.6" transform="rotate(-90 253.9 103.6)">6</text>
<text x="201.2" y="133.2">3</text>
<text x="219" y="133.2">5</text>
<text x="43.2" y="138.3">A4</text>
<text x="43.2" y="143.4">A5</text>
<text x="201.2" y="138.3">2</text>
<text x="219" y="143.4">1</text>
<text x="219" y="138.3">6</text>
<text x="43.1" y="145.9">B5</text>
<text x="88.8" y="148.1" transform="rotate(-90 88.8 148.1)">7</text>
<text x="91.3" y="148.7" transform="rotate(-90 91.3 148.7)">10</text>
<text x="142.1" y="148.1" transform="rotate(-90 142.1 148.1)">3</text>
<text x="210.7" y="148.1" transform="rotate(-90 210.7 148.1)">4</text>
<text x="43.1" y="153.5">B7</text>
<text x="43.2" y="151">A7</text>
<text x="99.6" y="151">8</text>
<text x="99.6" y="153.5">9</text>
<text x="135.2" y="151">1</text>
<text x="142.1" y="155.7" transform="rotate(-90 142.1 155.7)">2</text>
<text x="176.4" y="154.8">1</text>
<text x="43.1" y="158.6">B6</text>
<text x="43.2" y="156.1">A6</text>
<text x="81.8" y="158.6">1</text>
<text x="81.8" y="161.2">2</text>
<text x="99.6" y="158.6">5</text>
<text x="176.4" y="157.3">2</text>
<text x="43.2" y="166.2">A8</text>
<text x="43.1" y="168.8">B8</text>
<text x="99.6" y="168.8">4</text>
<text x="99.6" y="171.3">6</text>
<text x="135.2" y="173.9">1</text>
<text x="142.1" y="170.9" transform="rotate(-90 142.1 170.9)">3</text>
<text x="24" y="175.4" transform="rotate(-90 24 175.4)">SH</text>
<text x="31.6" y="175.3" transform="rotate(-90 31.6 175.3)">A1</text>
<text x="91.3" y="176" transform="rotate(-90 91.3 176)">3</text>
<text x="142.1" y="178.5" transform="rotate(-90 142.1 178.5)">2</text>
</g>
<g font-size="1.3" fill="#0f0f0f">
<text x="163.8" y="35.4">SDA</text>
<text x="213.3" y="35.4">INT</text>
<text x="163.9" y="38">SCL</text>
<text x="264.1" y="41.8">SDA</text>
<text x="274.3" y="41.8">SCL</text>
<text x="69.8" y="43.1">TXD</text>
<text x="69.8" y="50.7">INT</text>
<text x="69.8" y="48.1">RXD</text>
<text x="147.3" y="53.2">VBAT</text>
<text x="69.8" y="76.1">SDA</text>
<text x="69.8" y="78.6">SCL</text>
<text x="269.2" y="88.8">SDA</text>
<text x="232.3" y="91.3">BAT_IN</text>
<text x="269.2" y="91.3">SCL</text>
<text x="234.1" y="96.4">VBAT</text>
<text x="164" y="102.7">VBOOST</text>
<text x="165" y="133.2">BAT_IN</text>
<text x="185.4" y="133.2">VBAT</text>
<text x="259.1" y="138.3">VBOOST</text>
<text x="58.4" y="153.5">D-</text>
<text x="106.7" y="153.5">TXD</text>
<text x="106.7" y="151">RXD</text>
<text x="115.6" y="151">DTR</text>
<text x="163.7" y="154.8">BAT_IN</text>
<text x="58.4" y="156.1">D+</text>
<text x="73.1" y="158.6">D+</text>
<text x="73.1" y="161.2">D-</text>
<text x="144.8" y="158.6">RTS</text>
<text x="106.7" y="168.8">DTR</text>
<text x="106.7" y="171.3">RTS</text>
<text x="115.7" y="173.9">RTS</text>
<text x="144.8" y="181.5">DTR</text>
</g>
</svg>
